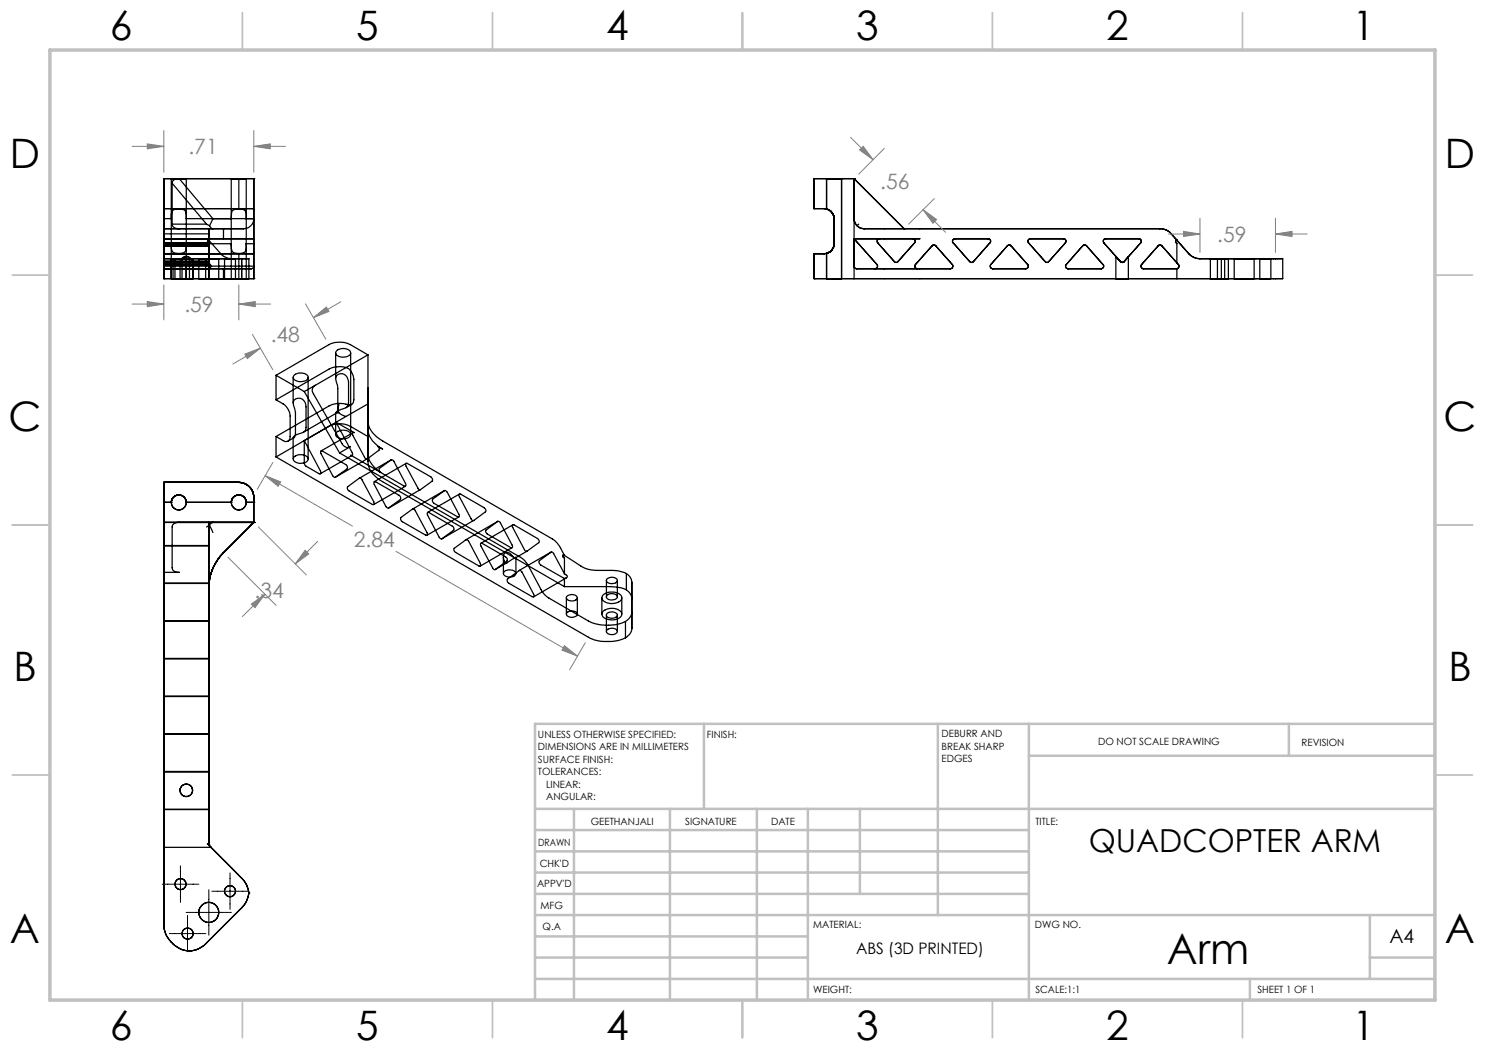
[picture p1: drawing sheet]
<svg xmlns="http://www.w3.org/2000/svg" width="297mm" height="210mm" viewBox="0 0 297 210" stroke-linecap="round" stroke-linejoin="round" font-family="sans-serif">
<g fill="none" stroke="#000" stroke-width=".25">
<path d="M32.8 35.7h.1M32.8 35.7v20M32.8 35.7h18M34.3 35.7h3zM34.3 35.7v20M34.4 36.6l.1-.4 .4-.3 .9-.2 6.8 8-.7 1.4M34.4 36.6l6.9 8.2M34.4 36.6v8.2M37.3 35.7v20M46.2 35.7h3zM46.2 35.7v20M47.8 35.7h3"/>
<path d="M47.8 35.7v6h2.8M49.2 35.7v20M50.8 35.7h.1M50.8 35.7v20M162.8 35.7h3M162.8 35.7h.1M162.8 35.7h8M162.8 35.7v6M165.3 35.7h3zM165.3 35.7v6.1M168.3 35.7v20M170.8 35.7l.9 .9"/>
<path d="M170.8 35.7h.1M170.8 35.7v20M170.8 35.7l10 10M32.8 50.8v-2.1h1.5v.8a1.06 1.06 0 0 0 1.3 1.2 1.19 1.19 0 0 0 1.7-1.2v-.8h8.9l.1 .8a1.02 1.02 0 0 0 1.3 1.2 1.19 1.19 0 0 0 1.6-1.2v-.8h1.6v1.8l-.2 .3M32.8 41.7v2h1.5v-.1a1.41 1.41 0 0 1 .7-1.7l.5-.1a1.25 1.25 0 0 1 1.8 1.2v.7h13.5M32.8 53.2h18v.1l-.2 .3-.3 .2h-17.5zM32.8 47.8v.8M32.8 52.3v.2zM32.8 49v.2zM32.8 45.7v1.1h9v-1.1M32.8 51.7h1.4v4h-1.4M32.8 50.8h.1"/>
<path d="M32.8 41.7h.1M32.8 55.7h.1M32.8 47.8h.1M32.8 53.8h.1M32.8 45.7h.1M32.8 51.7h.1M32.8 52.5h9M32.8 49h9M32.8 50.8h17.8M32.8 41.7h17.8M32.8 55.7h18M32.8 47.8h18"/>
<path d="M32.8 48.6h9M32.8 52.3h9M32.8 49.2h9M32.8 51.7h15.5M34.3 55.7h3zM34.4 44.8l.1 .5 .4 .3 .9 .1M34.4 44.8h6.9M35 51.7h2.2zM35 55.7h2.2zM35 51.7v4M36 55.7h2.5zM36 52.5v3.2"/>
<path d="M36.4 51.6a1.19 1.19 0 0 1 1.2-.3 1.19 1.19 0 0 1 .9 1 1.24 1.24 0 0 0-1.3-.9 1.24 1.24 0 0 0-1.2 1.1zM36.4 51.7h2.2zM36.4 55.7h2.2zM36.4 51.7v4M37.2 51.7v4M37.9 51.7h3.2v4h-3.2M37.9 51.7h-3.3v4h3.3M37.9 51.7v4M38.5 52.3v.2zM38.5 52.5v3.2M38.6 51.7v4M39.8 51.7h3.9z"/>
<path d="M39.8 55.7h3.9zM39.8 51.7v4M41.3 44.8l.6 .3M41.6 47.9v.1a.55 .55 0 0 0 .2 .7M41.6 47.9h.2v.7M41.6 47.9l2.5 2.8M41.8 45.7v8.1M41.8 47.8v.8M41.8 53.8h2.9v1.9h-2.9M41.8 45.7h2.9v2.1h-2.9M41.8 52.3v.2zM41.8 49v.2z"/>
<path d="M41.8 53.7v.1M41.8 55.7h.1M41.8 47.8h.1M41.8 53.8h.1M41.8 45.7h.1M41.8 53.7v2M41.8 52.6l.3 .3M41.9 45.1l.3 .5 .4 .1M42.1 52.9h-9.3v.9M42.1 52.9l.1 .5-.4 .3M43.7 51.7v4M44.1 50.7l.7 .6 .7 .3 .9 .1"/>
<path d="M44.1 50.7h-11.3v1M44.9 51.7h2.2zM44.9 55.7h2.2zM44.9 51.7v4M46.2 43.7v-.1a1.41 1.41 0 0 1 .8-1.7l.4-.1a1.25 1.25 0 0 1 1.8 1.2v.7M46.2 55.7h3zM47.1 51.7v4M47.8 55.7h3M48.3 51.7h1.5v4h-1.5zM50.6 50.8h-2.8v4.9M50.6 41.7l.2 .3v1.7M50.8 43.7a2.05 2.05 0 0 1-2 2h-16"/>
<path d="M50.8 55.7h.1M162.8 55.7h3M162.8 41.7h2M162.8 50.8h2M162.8 41.7h.1M162.8 50.8h.1M162.8 55.7h.1M162.8 50.8v4.9M164.8 41.7a2.07 2.07 0 0 1 2 2M164.8 41.7a2.05 2.05 0 0 1 2 2M165.3 55.7h3zM165.3 50.7v5"/>
<path d="M165.3 41.8a2.05 2.05 0 0 1 1.5 1.9 2.05 2.05 0 0 0-1.5-1.9zM166.8 48.7a2.07 2.07 0 0 1-2 2.1M166.8 48.7a2.05 2.05 0 0 1-1.5 2l.2-.1a2.08 2.08 0 0 0 1.3-1.9zM166.8 48.7a2.05 2.05 0 0 1-2 2.1M166.8 43.7v5M170.8 53.2l.2 .4 .3 .2h18.8a.52 .52 0 0 0 .4-.9l-3.4-3.7a.48 .48 0 0 0-.7 0l-3.3 3.7a.52 .52 0 0 0 .4 .9M170.8 47.8h13.2h-7.1M170.8 47.8l4.6 5.1a.52 .52 0 0 1-.4 .9M170.8 47.8h.1M171.4 45.1l-.4-.6-.2-.8a2.05 2.05 0 0 0 2 2M171.4 45.1a1.78 1.78 0 0 0 1.4 .6M171.7 44.8l-.3 .3"/>
<path d="M172.8 45.7h59.2a2.84 2.84 0 0 1 2.2 1.1M175.9 47.8a.49 .49 0 0 0-.4 .2 .49 .49 0 0 0 0 .6l3.4 3.7a.48 .48 0 0 0 .7 0l3.3-3.7a.47 .47 0 0 0 .1-.6 .47 .47 0 0 0-.4-.2M176.9 53.8h7.1M176.9 55.7h7.1M176.9 45.7h7.1M179.9 44.8l.9 .9M180.8 45.7h.1M190.6 47.9l.3-.1h6.7a.47 .47 0 0 1 .5 .2 .47 .47 0 0 1-.1 .6l-3.3 3.7a.52 .52 0 0 1-.8 0l-3.4-3.8zM201.5 49.2a.48 .48 0 0 1 .7 0l3.3 3.7a.52 .52 0 0 1-.4 .9h-6.6a.52 .52 0 0 1-.3-.9zM205.7 47.9l.3-.1h6.7a.49 .49 0 0 1 .4 .2 .49 .49 0 0 1 0 .6l-3.3 3.7a.48 .48 0 0 1-.8 0l-3.3-3.7-.1-.3zM216.5 49.2a.52 .52 0 0 1 .8 0l3.3 3.7a.5 .5 0 0 1 .1 .5 .5 .5 0 0 1-.5 .4h-6.6a.5 .5 0 0 1-.4-.4 .5 .5 0 0 1 .1-.5zM223.2 51.3l.9 1z"/>
<path d="M223.2 55.7h2.5zM223.2 51.3v4.4M224.1 52.3l-3.3-3.7a.49 .49 0 0 1-.1-.6 .49 .49 0 0 1 .5-.2h6.6a.49 .49 0 0 1 .4 .2 .49 .49 0 0 1-.1 .6l-3.3 3.7M224.1 52.3a.48 .48 0 0 0 .7 0M224.1 52.3l.3 .2 .4-.2M225.6 51.4l-.8 .9zM225.7 51.4v4.3M232.4 49.2a.48 .48 0 0 0-.8 0l-3.3 3.7a.53 .53 0 0 0 .4 .9h6.6M232.4 49.2l3 3.4M232.4 49.2l3.3 3.7M234.2 46.8l1.1 1.1M234.2 46.8l3.5 3.9"/>
<path d="M235.3 47.9l-.1 .1a.55 .55 0 0 0 .2 .7v3.9M235.3 47.9h.1M235.3 47.9l2.4 2.8M235.4 53.7l-.1 .1M235.4 52.6l.3 .3M235.4 53.7v2M235.7 52.9l.1 .4-.4 .4M235.7 52.9a.52 .52 0 0 1-.4 .9M237.7 50.7l.7 .6 .7 .3 .9 .1M237.7 50.7a3.2 3.2 0 0 0 2.3 1M240 51.7h16.5v4h-93.7M242 51.7h2.9"/>
<path d="M242 55.7h2.9M242.1 51.7h2.2zM242.1 55.7h2.2zM242.1 51.7v4M243.5 51.7h2.2zM243.5 55.7h2.2zM243.5 51.7v4M244.3 51.7v4M244.9 51.7h3M244.9 55.7h3M244.9 51.7v4M245.7 51.7v4"/>
<path d="M246.8 51.7h4zM246.8 55.7h4zM246.8 51.7v4M250.8 51.7v4M251.2 51.7h3.5M251.2 55.7h3.5M252 55.7h2.1zM252 51.7v4M252 51.7h2.2zM254.2 51.7v4M55.2 80l10.6-6.2a4.1 4.1 0 0 1 4.3 .2l.6 1.2 .1 .7v4.1a.98 .98 0 0 1-.5 .9 .98 .98 0 0 1-1.1-.1 4.7 4.7 0 0 0-3.4 .4l-10.6 6.1M55.2 80a4.2 4.2 0 0 1 2.2 1.5l.5 1 .1 .7v4.1a.86 .86 0 0 1-.4 .9 .86 .86 0 0 1-1-.1l-1.4-.8"/>
<path d="M55.2 75.1v4.9M55.2 75.1l5.7 3.2M58.6 75.5v5.1M58.9 80a1.45 1.45 0 0 1 1.6-.1 1.45 1.45 0 0 1 .7 1.5v4.1a1.32 1.32 0 0 1-1.4 1.3l-1.1 .5v.3l.2-.2 .2-.7v-4.2l-.3-1.1a1.3 1.3 0 0 1 .1-1.4zM58.9 75a2.03 2.03 0 0 1 2.7 .3 1.16 1.16 0 0 1-1.4 1 1.18 1.18 0 0 1-1.5-1zM60.9 78.3l7 12.3M61.6 75.5v16.3M63 77.1l-.5 .6a1.07 1.07 0 0 0 .2 1.1l5.7 10 .4 .4a1 1 0 0 0 1.3 .1l-2.2 1.3M63 77.1l-2.1 1.2M67.1 70.6v5.1M67.4 75.1a1.46 1.46 0 0 1 1.6-.1 1.46 1.46 0 0 1 .7 1.5v4.1a1.39 1.39 0 0 1-1.4 1.3l-.5 .1a.71 .71 0 0 0-.6 .7l.4-.6v-4.5l-.3-1.1a1.38 1.38 0 0 1 .1-1.4zM67.4 70.1a1.99 1.99 0 0 1 2.7 .3 1.1 1.1 0 0 1-1.4 1 1.25 1.25 0 0 1-1.6-1z"/>
<path d="M70.1 70.6v16.3M73.6 77.5v3.3l-6.4 3.6M73.6 71l-3.5-2.1a4.9 4.9 0 0 0-4.3 0l-10.6 6.2M73.6 71v21.3a4.8 4.8 0 0 0 2.9 4l36.4 21M73.6 71l-10.6 6.1M32.8 96.5v88.3a5.6 5.6 0 0 0 5.1 5.4M32.8 98.5v2M32.8 96.5h.1M32.8 96.5h15M47.8 96.5a3 3 0 0 1 3 3M47.8 96.5a3 3 0 0 1 2.8 2M50.6 98.5l.2 1"/>
<path d="M50.8 99.5v1M50.8 99.5v5M55.2 91.4l62.5 36.1a9 9 0 0 0 7.4 .1M55.2 87.3v4.1M58.6 87.5v4.3M58.8 87.6l-1.2 .6M58.9 91.3a2.03 2.03 0 0 1 2.7 .3 1.16 1.16 0 0 1-1.4 1.1 1.18 1.18 0 0 1-1.5-1zM60.9 88.1l3.2 6.1a.3 .3 0 0 1 .1 .4 .3 .3 0 0 1-.4 .1l-2.8-1.6-.1-.4zM64.2 90.2h.3l4.6 2.7a.67 .67 0 0 1 .3 .9l-2.4 1.7-.3-.1-2.6-4.8zM65.8 85.3a4.9 4.9 0 0 1 4.3 0l3.5 2M67.1 82.6v4.3M67.2 84.4l3.2 6.1 .1 .5h-.3l6 3.5a.64 .64 0 0 1-.3-.8l2.3-1.7"/>
<path d="M67.2 84.4l3.6 2.1a.3 .3 0 0 0-.3 .2 .3 .3 0 0 0 .1 .4l2.5 4.6 .3 .1 2.4-1.7a.56 .56 0 0 0-.3-.9l1 .6a4.9 4.9 0 0 1-2.9-4.1M67.2 84.4l-12 7M67.2 82.6l-6.5 3.8M67.4 86.4a1.99 1.99 0 0 1 2.7 .3 1.1 1.1 0 0 1-1.4 1.1 1.25 1.25 0 0 1-1.6-1zM67.7 82.5l-.1 .1M67.7 82.5l.7 .5 .8 .3M67.8 80.8l-.1 .9v.8M67.9 90.6l36.2 20.9a4.1 4.1 0 0 1 1.6 1.7l2.5 4.7a4.1 4.1 0 0 0 1.6 1.7l7.9 4.6a9 9 0 0 0 7.4 .1M69.5 97.4l2.4-1.8 .3 .1 2.6 4.7a.3 .3 0 0 1 0 .3 .3 .3 0 0 1-.3 .2l-4.7-2.7-.3-.5zM70.3 80.9l-1.1 .7M70.4 91.1l-6.3 3.6M70.6 86.5l-6.4 3.7"/>
<path d="M73.4 91.8l-6.3 3.7M73.6 85.3v.8M73.6 90.6a4.9 4.9 0 0 0 2.9 4.1l4.3 2.5a.3 .3 0 0 0 .4-.1 .3 .3 0 0 0-.1-.4l-2.3-4.4-.2-.3h-.4M73.6 84.1a4.9 4.9 0 0 0 2.9 4.1l34 19.6 1 1 1.3 2.1M74.8 96.4h.3l4.7 2.7a.67 .67 0 0 1 .3 .8l-2.4 1.7h-.2l-.3-.3-2.3-4.4zM78.2 92l-6.3 3.6M81.1 97.3l-6.4 3.6M81.2 92.7l.2-.1 4.8 2.8a.61 .61 0 0 1 .2 .8l-2.3 1.7a.39 .39 0 0 1-.5-.3l-2.4-4.4zM81.2 92.7l-6.3 3.6M84.1 97.9l-6.4 3.7M86.5 99.8l2.4-1.7h.2l.3 .3 2.4 4.4v.5l-.3 .1-4.7-2.7a.67 .67 0 0 1-.3-.9zM88.9 98.1l-6.4 3.7"/>
<path d="M91.9 98.8h.2l4.7 2.8a.58 .58 0 0 1 .3 .8l-2.3 1.7-.4-.1-2.6-4.8zM91.9 98.8l-6.4 3.7M32.8 116.8v-.2v.5M32.8 108.7v.5v-.2M32.8 104.5v.5M32.8 112.5v.8M32.8 116.2v.5l9-.1v.1v-.5M32.8 109.6v-.5l9 .1v-.1v.5M32.8 104.5h.1M32.8 100.5h.1M32.8 116.7h9M32.8 109.1h9"/>
<path d="M32.8 104.5h18M32.8 100.5h1.5M34.3 100.5a1.5 1.5 0 0 1 1.5-1.5 1.5 1.5 0 0 1 1.5 1.5M34.3 100.5h.1M35.8 104.5l-.9 .2-.4 .3-.1 .4 .1 8.4 .4 .5 .9 .2h-3M37.3 100.5h.1M37.3 100.5h8.9M41.8 116.8v-.2v.5M41.8 108.7v.5v-.2M41.8 112.5v.8M41.8 104.5v64.5M41.9 105l.7 1.5"/>
<path d="M41.9 105l-.6 .4M42.6 104.5l-.4 .1-.3 .4M46.2 100.5a1.5 1.5 0 0 1 1.5-1.5 1.5 1.5 0 0 1 1.5 1.5M46.2 100.5h.1M49.2 100.5h.1M49.2 100.5h1.6M50.8 104.5l-6.1 6.1a9.9 9.9 0 0 0-2.9 7M50.8 104.5l-.5 .5M50.8 104.5l-2 2M50.8 104.5h.1M50.8 100.5h.1M80.2 103.5l2.3-1.7a.39 .39 0 0 1 .5 .3l2.4 4.4v.6h-.2l-4.7-2.8a.59 .59 0 0 1-.3-.8z"/>
<path d="M85.5 102.5h.3l4.7 2.7a.64 .64 0 0 1 .2 .8l-2.3 1.8-.3-.1-2.6-4.7zM90.8 109.7l2.4-1.8 .3 .1 2.6 4.7a.3 .3 0 0 1 0 .4 .3 .3 0 0 1-.3 .1l-4.7-2.7a.64 .64 0 0 1-.3-.8zM91.8 103.4l-6.4 3.7M94.7 104.1l-6.3 3.7M96.2 108.6h.1l4.8 2.8a.59 .59 0 0 1 .3 .8l-2.3 1.7a.39 .39 0 0 1-.6-.3l-2.3-4.4zM97.2 106l2.4-1.8 .3 .1 2.5 4.7a.29 .29 0 0 1 .1 .4 .29 .29 0 0 1-.3 .1l-4.8-2.8-.2-.3zM99.6 104.3l-6.4 3.6M100.7 111.4v3.3M100.8 114.4a1.52 1.52 0 0 1 2.4 .4 1.48 1.48 0 0 1-2.5-.1zM101.4 112.6l-2.4 1.3M101.5 115.8l2.4-1.7h.2l.3 .3 2.3 4.4 .1 .5h-.4l-4.6-2.6a.67 .67 0 0 1-.3-.9zM102.4 109.5l-6.4 3.7"/>
<path d="M102.5 105h.3l4.7 2.7a.61 .61 0 0 1 .2 .8l-2.3 1.7a.39 .39 0 0 1-.5-.3l-2.4-4.5zM102.6 105l-6.4 3.6M103 111.6l-.3-.2a1.31 1.31 0 0 0-1.8-.7 1.61 1.61 0 0 0 .2 1.9h.3M103 111.6l.2-.1-1.8 1.1M103.2 111.5v3.2M105.4 110.2l-2.4 1.4M110.2 110.4l-6.3 3.7M112.7 110.9l3.5 2.3 1.5 .7a16.2 16.2 0 0 0 4.5 .2 6.6 6.6 0 0 1 3.1 .6M112.7 110.9a.29 .29 0 0 0-.2 .3 .29 .29 0 0 0 .2 .3l.2 .1M112.8 110.9l-.1 .2 .2 .5M112.8 110.9h-.1M112.9 114.8l-2.3-4.3-.4-.1-2.3 1.7a.62 .62 0 0 0 .2 .9l4.8 2.7"/>
<path d="M112.9 117.3h9.3a7.9 7.9 0 0 1 3.1 .7M112.9 114.8l.4 .2a.39 .39 0 0 1 .1 .5 .39 .39 0 0 1-.5 .2M112.9 111.6v3.2M112.9 115.7v1.6M113.2 115.6l-6.5 3.8M113.3 119.5v3.3M113.3 119.3a1.44 1.44 0 0 1 2.1 .1 .93 .93 0 0 1-1.3 .8l-.6-.3-.2-.3zM115.5 119.5v3.3M120.4 119.5v3.3M120.7 118.9a2.79 2.79 0 0 1 3.6 .3 1.09 1.09 0 0 1-1.1 1.4 2.3 2.3 0 0 1-2.8-.9v-.4zM121.3 116.1v3.3M121.4 115.8a1.44 1.44 0 0 1 2 .1 .93 .93 0 0 1-1.3 .8l-.5-.1-.3-.3z"/>
<path d="M121.4 119a1.31 1.31 0 0 1 2.1 .4 1.27 1.27 0 0 1-2.2-.1zM123.5 116.1v3.3M124.4 119.5v3.3M125.3 114.7a2.18 2.18 0 0 1 1.1 1.8v9.2a2.29 2.29 0 0 1-1.3 1.9M125.3 118a2.3 2.3 0 0 1 1.1 1.8M125.3 114.7v3.3M32.8 138.8v.5v-.1M32.8 132.2v-.5l9 .1v-.1v.5M32.8 123.7v.5l9-.1v.1v-.5M32.8 127.6v.7M32.8 135.1v.8M32.8 120.1v.7"/>
<path d="M32.8 139.4v-.2v.5M32.8 131.3v.5v-.2M32.8 124.3v-.1v.5M32.8 139.3h9M32.8 131.7h9M32.8 124.2h9M32.8 139.2h9M41.8 138.8v.5v-.1M41.8 127.6v.7M41.8 135.1v.8M41.8 120.1v.7M41.8 139.4v-.2v.5"/>
<path d="M41.8 131.3v.5v-.2M41.8 124.3v-.1v.5M113.4 122.5a1.38 1.38 0 0 1 2.1 .3 1.15 1.15 0 0 1-1.7 .6l-.5-.4zM120.7 122.2a2.61 2.61 0 0 1 3.7 .5 1.71 1.71 0 0 1-2.3 1.3 1.38 1.38 0 0 1-1.7-1.5zM121.3 123v3.3M121.4 122.8a1.44 1.44 0 0 1 2 .1 .93 .93 0 0 1-1.3 .7l-.8-.3zM121.4 126a1.38 1.38 0 0 1 2.1 .2 1.2 1.2 0 0 1-1.1 .7 1.2 1.2 0 0 1-1.1-.6zM123.5 123v3.3M125.1 124.3v3.3M126.4 122.4a2.4 2.4 0 0 1-1.3 1.9M32.8 153.9v.5v-.1M32.8 146.9v-.1v.5"/>
<path d="M32.8 157.8v.7M32.8 142.7v.7M32.8 150.2v.7M32.8 154.4v-.1v.5M32.8 146.4v.5v-.2M32.8 154.4h9M32.8 146.8h9M32.8 154.3h9M32.8 146.9h9M41.8 153.9v.5v-.1M41.8 146.9v-.1v.5M41.8 157.8v.7"/>
<path d="M41.8 142.7v.7M41.8 150.2v.7M41.8 154.4v-.1v.5M41.8 146.4v.5v-.2M32.8 169v.5v-.2M32.8 162v-.2v.5M32.8 171.4v2.3M32.8 165.3v.7M32.8 161.4v.5v-.1M32.8 165.7v2.2M32.8 169.5h9.4M32.8 161.8h9"/>
<path d="M32.8 161.9h9M41.5 168.8l.1 .1zM41.5 168.8h.3M41.6 168.9l6.7 6.7M41.6 168.9h.2M41.8 169h.1M41.8 169l.4 .5-.1-.2M41.8 162v-.2v.5M41.8 165.3v.7M41.8 161.4v.5v-.1M41.8 168.8v.1zM41.8 165.7v2.2"/>
<path d="M41.8 169l6.5 6.6M48.3 175.6a4.7 4.7 0 0 1 1.5 3M49.8 178.6a4.9 4.9 0 0 1-1.5 3l-7.2 7.2a4.9 4.9 0 0 1-3.2 1.4M49.8 178.6h.1M37.9 190.2h.1"/>
<circle cx="35.8" cy="100.5" r="1.5"/>
<circle cx="47.8" cy="100.5" r="1.49"/>
<circle cx="37.3" cy="158.1" r="1.24"/>
<circle cx="36.1" cy="176.8" r="1.11"/>
<circle cx="46" cy="178.2" r="1.1"/>
<circle cx="37.5" cy="186.7" r="1.1"/>
<circle cx="41.8" cy="182.5" r="1.99"/>
</g>
<g fill="none" stroke="#808080" stroke-width=".2">
<path d="M26.4 29.3h6.4M29.5 28.8l3.3 .5-3.3 .5zM32.8 26.1v8.4M50.8 29.3l3.2-.5v1zM50.8 26.1v8.4M50.8 29.3h6.3M170.1 27.5l4.5 4.5M171.9 30l.7-.7 2 2.7zM176.8 29.7l-5.1 5.1M186.9 39.7l-5.2 5.1M32.8 57v7M47.8 57v7"/>
<path d="M184.6 41.9l2.7 2-.7 .8zM184.6 41.9l4.5 4.6M233.6 46.8h6.4M236.7 46.3l3.3 .5-3.3 .5zM240 43.6v6.9M255.1 46.8l3.3-.5v1zM255.1 43.6v6.9M255.1 46.8h6.3M26.4 60.8h6.4M29.5 60.3l3.3 .5-3.3 .5zM47.8 60.8l3.2-.5v1zM47.8 60.8h6.3"/>
<path d="M49 70.8l3.1-1.2-2.6 2.1zM50.5 66.9l4.1 7.1M52.1 69.6l-5.5 3.2M61.1 60.8l4.1 7M62.7 63.5l2.6-2.1 .5 .9zM68.2 60.4l-5.5 3.1M53 95.1l3.1 1.3-.5 .9zM53 95.1l17.5 10.1M54.6 92.5l-3.2 5.4M45.6 111.4l9.6 9.7M51.6 105.4l9.7 9.6M53 118.8l-4.5 4.5"/>
<path d="M61 110.1l.7 .7-2.6 2zM63.5 108.3l-4.4 4.5M79.2 110.3l36.3 20.9M50.3 120.8l2.7-2-2 2.7zM112.9 129.1l2.6 2.1-3.1-1.2zM117.1 128.5l-3.2 5.5"/>
</g>
<path d="M32.5 176.8h7.3M36.1 173.2v7.3M41.8 177.9v9.1M42.4 178.3h7.2M46 174.6v7.3M33.9 186.7h7.3M37.2 182.5h9.1M37.5 183.1v7.3" fill="none" stroke="#000" stroke-width=".2"/>
<g fill="none" stroke="#c0c0c0" stroke-width=".35">
<path d="M48.5 2.5v7.5M98.5 2.5v7.5M148.5 2.5v7.5M198.5 2.5v7.5M248.5 2.5v7.5M2.5 55h7.5M287 55h7.5M2.5 105h7.5M287 105h7.5M2.5 155h7.5M287 155h7.5M48.5 200v7.5"/>
<path d="M98.5 200v7.5M148.5 200v7.5M198.5 200v7.5M248.5 200v7.5"/>
</g>
<g fill="none" stroke="#c0c0c0" stroke-width=".5">
<path d="M140.8 144.8v17M187.6 144.8v38.2M205.8 144.8v55.2M205.8 151.2h81.2M257.8 144.8v6.4M287 144.8h-180v55.2M107 161.8h180M107 178.8h98.8M107 174.5h98.8M107 170.3h98.8M107 166h98.8M114.8 161.8v38.2"/>
<path d="M134 161.8v38.2M151.4 161.8v38.2M161.6 161.8v38.2M172 161.8v17M107 195.8h180M107 191.5h54.6M107 187.3h54.6M107 183h180M250 195.8v4.2M274 191.5h13M274 183v12.8"/>
</g>
<path d="M10 10h277v190h-277z" fill="none" stroke="#c0c0c0" stroke-width=".7"/>
<path d="M29.5 60.3l3.3 .5-3.3 .5zM47.8 60.8l3.2-.5v1zM29.5 28.8l3.3 .5-3.3 .5zM50.8 29.3l3.2-.5v1zM61 110.1l.7 .7-2.6 2zM50.3 120.8l2.7-2-2 2.7zM171.9 30l.7-.7 2 2.7zM184.6 41.9l2.7 2-.7 .8zM236.7 46.3l3.3 .5-3.3 .5zM255.1 46.8l3.3-.5v1zM112.9 129.1l2.6 2.1-3.1-1.2zM53 95.1l3.1 1.3-.5 .9zM49 70.8l3.1-1.2-2.6 2.1zM62.7 63.5l2.6-2.1 .5 .9z" fill="#808080"/>
<text font-size="8.5" x="233.4" y="192.7">Arm</text>
<g font-size="8.1">
<text x="22" y="8">6</text>
<text x="71.2" y="8">5</text>
<text x="121.2" y="8">4</text>
<text x="171.2" y="8">3</text>
<text x="221.2" y="8">2</text>
<text x="270.5" y="8">1</text>
<text x="2" y="33.6">D</text>
<text x="289" y="33.6">D</text>
<text x="1.7" y="86.1">C</text>
<text x="288.7" y="86.1">C</text>
<text x="2.7" y="136.1">B</text>
<text x="289.7" y="136.1">B</text>
<text x="2" y="188.6">A</text>
<text x="289" y="188.6">A</text>
<text x="22" y="208">6</text>
<text x="71.2" y="208">5</text>
<text x="121.2" y="208">4</text>
<text x="171.2" y="208">3</text>
<text x="221.2" y="208">2</text>
<text x="270.5" y="208">1</text>
</g>
<text font-size="6.3" x="217.7" y="170.5">QUADCOPTER ARM</text>
<g font-size="4.2" fill="#808080">
<text x="37.7" y="30.9">.71</text>
<text x="176" y="37.9">.56</text>
<text x="243.5" y="48.4">.59</text>
<text x="36.9" y="62.4">.59</text>
<text x="54.1" y="68.3">.48</text>
<text x="70.8" y="109.3">2.84</text>
<text x="50.9" y="119.6">.34</text>
</g>
<text font-size="3.9" x="277.9" y="188.5">A4</text>
<text font-size="3.2" x="171.2" y="190.9">ABS (3D PRINTED)</text>
<g font-size="2">
<text x="107.6" y="147.6">UNLESS OTHERWISE SPECIFIED:</text>
<text x="141.4" y="147.6">FINISH:</text>
<text x="188.3" y="147.5">DEBURR AND</text>
<text x="188.3" y="150">BREAK SHARP</text>
<text x="219.6" y="149">DO NOT SCALE DRAWING</text>
<text x="260.3" y="149.2">REVISION</text>
<text x="107.6" y="150.1">DIMENSIONS ARE IN MILLIMETERS</text>
<text x="107.6" y="152.6">SURFACE FINISH:</text>
<text x="107.6" y="155.1">TOLERANCES:</text>
<text x="188.3" y="152.5">EDGES</text>
<text x="109.2" y="157.6">LINEAR:</text>
<text x="109.2" y="160.1">ANGULAR:</text>
<text x="118.2" y="164.9">GEETHANJALI</text>
<text x="137" y="164.9">SIGNATURE</text>
<text x="154.2" y="164.9">DATE</text>
<text x="207.1" y="164.9">TITLE:</text>
<text x="107.6" y="169.1">DRAWN</text>
<text x="107.9" y="173.3">CHK'D</text>
<text x="107.4" y="177.4">APPV'D</text>
<text x="108.1" y="181.8">MFG</text>
<text x="108.5" y="186">Q.A</text>
<text x="162.6" y="185.5">MATERIAL:</text>
<text x="207" y="185.5">DWG NO.</text>
<text x="162.6" y="198.5">WEIGHT:</text>
<text x="207.1" y="198.6">SCALE:1:1</text>
<text x="251.5" y="198.6">SHEET 1 OF 1</text>
</g>
</svg>
